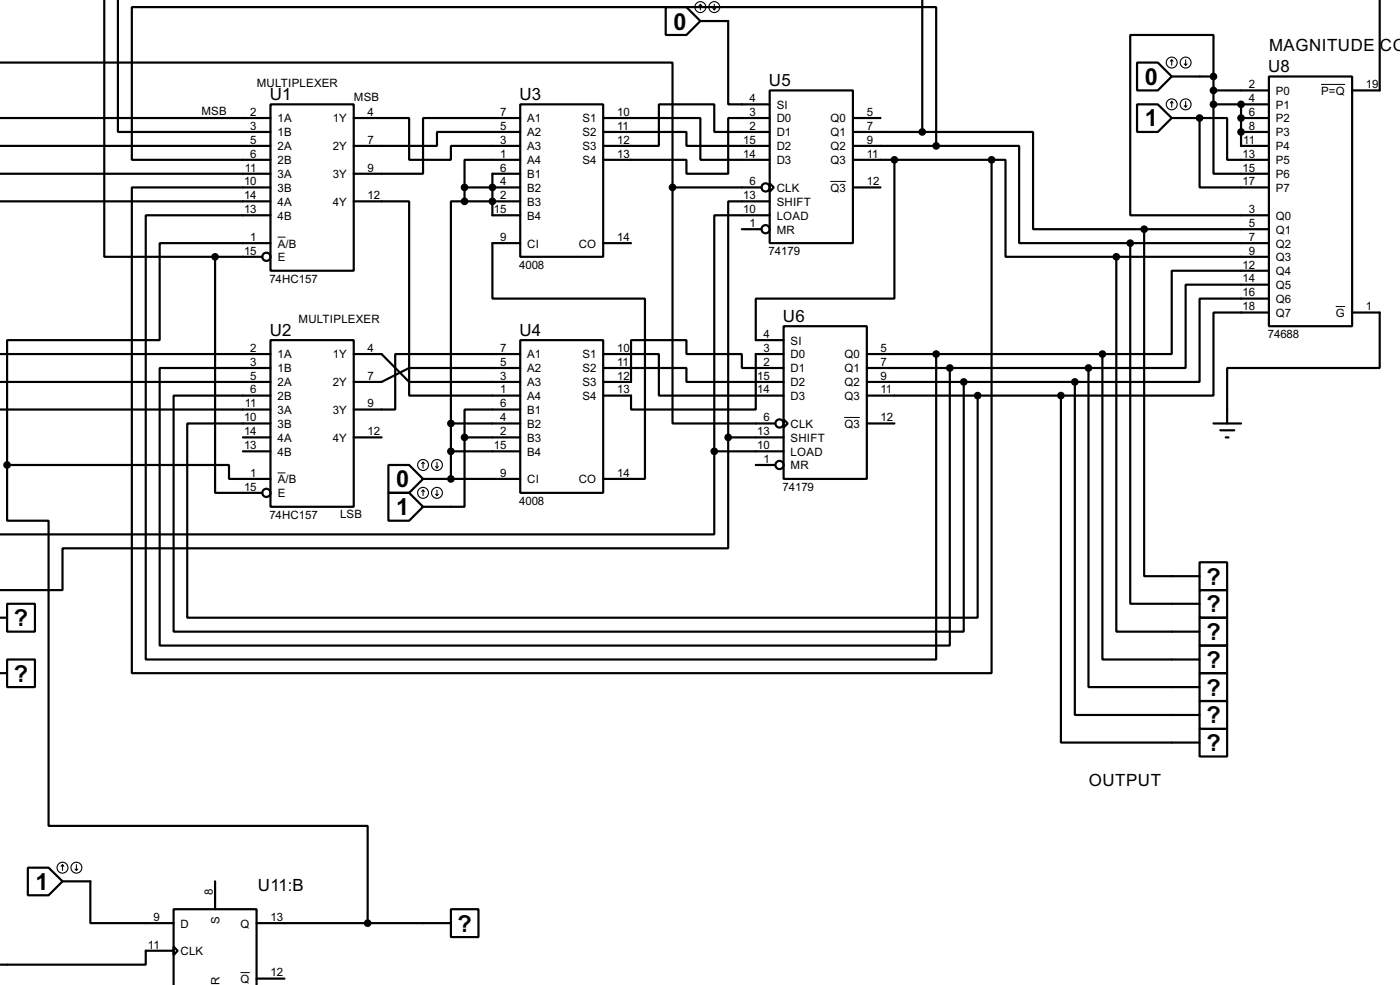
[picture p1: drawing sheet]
<svg xmlns="http://www.w3.org/2000/svg" width="256mm" height="180mm" viewBox="0 0 256 180" stroke-linecap="round" stroke-linejoin="round" font-family="sans-serif">
<g fill="none" stroke="#000" stroke-width=".4">
<path d="M19.1 -.1v47.1h20.3M21.6 -.1v24.3h28M169 -.1v24.3M252.8 -.1v16.7h-5.1M0 11.5h123.2v22.8M49.6 19.1h15.2v30.5h-15.2zM95.3 19.1h15.2v27.9h-15.2zM122 1.3h3.8l2.5 2.6-2.5 2.5h-3.8zM128.3 3.9h5.1v15.2h7.6M141 16.6h15.3v27.9h-15.3zM208.3 11.5h3.8l2.6 2.5-2.6 2.6h-3.8zM208.3 19.1h3.8l2.6 2.5-2.6 2.6h-3.8z"/>
<path d="M214.7 14h7.6M222.3 19.1v12.7h10.2M222.3 14v-7.6h-15.2v33h25.4M222.3 16.6h10.2M222.3 14v5.1M222.3 19.1h10.2M227.4 19.1v7.6h5.1M232.5 14h15.2v45.7h-15.2zM-.1 21.6h49.7M-.1 26.7h49.7M-.1 31.8h49.7M-.1 36.9h49.7"/>
<path d="M49.6 39.4h-22.9v81.3h144.8v-55.9M64.8 21.6h10.2v7.7h7.6v-2.6h12.7M64.8 36.9h10.2v35.5h20.3M85.1 36.9h-2.5v40.6M85.1 36.9h10.2M85.1 34.3h10.2M85.1 34.3v2.6M95.3 21.6h-17.8v10.2h-12.7M95.3 24.2h-15.2v2.5h-15.3M95.3 29.3h-10.2v5M95.3 31.8h-5.1v7.6h5.1M110.5 24.2h15.3v2.5h15.2"/>
<path d="M110.5 21.6h17.8v7.7h12.7M123.2 34.3v43.2h18.8M123.2 34.3h16.3M141 33.6l.8 .7-.8 .8zM141 21.6h-7.6v10.2h-7.6v-2.5h-15.3M141 24.2h-10.1v-5.1h-10.2v7.6h-10.2M141 36.9h-7.6v43.2M141 39.4h-10.1v43.2M156.3 21.6h5M156.3 26.7h15.2M156.3 34.3h5M156.3 29.3h25.4"/>
<path d="M156.3 24.2h12.7M163.9 29.3v25.4h-25.4v7.6h5.1M169 24.2h20.3v17.8h20.3M171.5 26.7v-25.4h-147.3v28h25.4M171.5 26.7h15.2v17.8h20.4M181.7 29.3v93.9h-157.5v-88.9h25.4M181.7 29.3h2.5v17.7h20.3M214.7 21.6h5.1M219.8 21.6v12.7h12.7M219.8 21.6h5v7.7h7.7M227.4 21.6h5.1M227.4 24.2h5.1"/>
<path d="M39.4 47v43.2h8.7M39.4 47h8.7M49.6 44.5h-20.3v17.8h-28v22.8M95.3 44.5h-5.1v10.2h28v33h-7.7M110.5 44.5h5.1M135.9 42h3.6M143.6 59.7h15.2v28h-15.2zM204.5 47v68.6h15.3M204.5 47h28M207.1 44.5v66h12.7M207.1 44.5h25.4M209.6 42v63.5h10.2"/>
<path d="M209.6 42h22.9M232.5 57.2h-10.2v15.2h-27.9M232.5 54.7h-12.7v15.2h-22.9M232.5 52.1h-15.3v15.3h-17.8M232.5 49.6h-17.8v15.2h-12.7M247.7 57.2h5.1v10.2h-28v10.1M-.1 75h49.7M0 64.8h49.6M0 69.9h49.6M49.6 62.3h15.2v30.5h-15.2zM49.6 67.4h-20.3v50.8h144.7v-50.8M64.8 64.8h5.1l5.1 5.1h20.3"/>
<path d="M82.6 77.5v10.2M82.6 77.5h12.7M95.3 62.3h15.2v27.9h-15.2zM95.3 64.8h-22.9v10.2h-7.6M95.3 67.4h-20.3l-5.1 2.5h-5.1M95.3 75h-10.2v5.1M110.5 67.4h15.3v2.5h17.8M110.5 64.8h10.2v7.6h22.9M143.6 76.8l.7 .7-.7 .8zM143.6 64.8h-5.1v10.2h-22.9v-2.6h-5.1M143.6 67.4h-7.7v-2.6h-10.1v-2.5h-10.2v7.6h-5.1M158.8 64.8h43.2"/>
<path d="M158.8 69.9h38.1M158.8 77.5h5.1M158.8 72.4h35.6M158.8 67.4h40.6M176.6 69.9v45.7h-144.8v-43.2h17.8M179.1 72.4v40.7h-144.8v-35.6h15.3M194.4 72.4v63.5h25.4M196.9 69.9v61h22.9M199.4 67.4v58.4h20.4M202 64.8v55.9h17.8M222.3 77.5h5.1M223.6 78.8h2.5"/>
<path d="M1.3 85.1h40.7v2.6h7.6M1.3 85.1v10.2h7.6v55.9h58.5v17.8M44.5 80.1h5.1M44.5 82.6h5.1M64.8 80.1h5.1M71.2 85.1h3.8l2.5 2.6-2.5 2.5h-3.8zM71.2 90.2h3.8l2.5 2.6-2.5 2.5h-3.8zM77.5 87.7h17.8M82.6 82.6h12.7M85.1 80.1v12.7h-7.6M85.1 80.1h10.2M130.9 82.6v15.2h-131"/>
<path d="M130.9 82.6h12.7M133.4 80.1v20.3h-121.9v7.6h-11.5M133.4 80.1h10.2M138.5 85.1h3.5M224.6 80.1h.5M0 113.1h1.3M1.3 110.5h5.1v5.1h-5.1zM219.8 102.9h5v5.1h-5zM219.8 108h5v5.1h-5zM219.8 113.1h5v5.1h-5zM219.8 118.2h5v5h-5zM0 123.2h1.3"/>
<path d="M1.3 120.7h5.1v5.1h-5.1zM219.8 123.2h5v5.1h-5zM219.8 128.3h5v5.1h-5zM219.8 133.4h5v5.1h-5zM5.1 158.8h3.8l2.6 2.5-2.6 2.6h-3.8zM11.5 161.3h5.1v7.7h15.2M31.8 173.3l.8 .7-.8 .8zM31.8 174h-5.1v2.6h-26.8M39.4 161.3v5.1M47 169h35.6M47 179.1h5.1M82.6 166.4h5.1v5.1h-5.1z"/>
<path d="M31.8 180.3v-13.9h15.2v13.9"/>
<circle cx="140.2" cy="34.3" r=".75"/>
<circle cx="48.8" cy="47" r=".75"/>
<circle cx="140.2" cy="42" r=".75"/>
<circle cx="142.8" cy="77.5" r=".75"/>
<circle cx="48.8" cy="90.2" r=".75"/>
<circle cx="142.8" cy="85.1" r=".75"/>
</g>
<g fill="#000">
<circle cx="227.4" cy="19.1" r=".2"/>
<circle cx="90.2" cy="36.9" r=".2"/>
<circle cx="90.2" cy="34.3" r=".2"/>
<circle cx="219.8" cy="21.6" r=".2"/>
<circle cx="227.4" cy="21.6" r=".2"/>
<circle cx="227.4" cy="24.2" r=".2"/>
<circle cx="82.6" cy="87.7" r=".2"/>
</g>
<path d="M242 15.5h4.4M152.1 33.2h2.9M50.9 43.4h1.4M244.7 56.1h1.7M154.7 76.4h2.8M50.9 86.6h1.4M44.1 178h1.7" fill="none" stroke="#000" stroke-width=".18"/>
<g fill="none" stroke="#000" stroke-width=".2">
<path d="M128.3 .8l-.2 .3M128.3 .8l.3 .3M128.3 .8v1M130.6 1.6l.3 .2M130.9 .8v1M131.1 1.6l-.2 .2M214.7 11l-.3 .2M214.7 11l.2 .2M214.7 11v1M214.7 18.6v1M214.7 18.6l-.3 .3M214.7 18.6l.2 .3"/>
<path d="M217 11.7l.2 .3M217 19.4l.2 .2M217.2 11v1M217.2 18.6v1M217.5 11.7l-.3 .3M217.5 19.4l-.3 .2M77.5 84.6l-.2 .3M77.5 84.6l.3 .3M77.5 84.6v1.1M77.5 89.7v1M77.5 89.7l-.2 .3M77.5 89.7l.3 .3"/>
<path d="M79.8 85.4l.3 .3M79.8 90.5l.3 .2M80.1 84.6v1.1M80.1 89.7v1M80.3 85.4l-.2 .3M80.3 90.5l-.2 .2M11.5 158.3l-.3 .3M11.5 158.3l.2 .3M11.5 158.3v1M13.8 159.1l.2 .2M14 158.3v1M14.3 159.1l-.3 .2"/>
<circle cx="128.3" cy="1.3" r="1"/>
<circle cx="130.8" cy="1.3" r="1"/>
<circle cx="214.6" cy="11.5" r="1"/>
<circle cx="214.6" cy="19.1" r="1"/>
<circle cx="217.2" cy="11.5" r="1"/>
<circle cx="217.2" cy="19.1" r="1"/>
<circle cx="77.5" cy="90.2" r="1"/>
<circle cx="77.5" cy="85.1" r="1"/>
<circle cx="80" cy="90.2" r="1"/>
<circle cx="80" cy="85.1" r="1"/>
<circle cx="11.4" cy="158.8" r="1"/>
<circle cx="14" cy="158.8" r="1"/>
</g>
<g fill="#000" stroke="#000" stroke-width=".4">
<circle cx="222.3" cy="19.1" r=".5"/>
<circle cx="222.3" cy="16.6" r=".5"/>
<circle cx="222.3" cy="14" r=".5"/>
<circle cx="227.3" cy="19.1" r=".5"/>
<circle cx="85.1" cy="36.9" r=".5"/>
<circle cx="85.1" cy="34.3" r=".5"/>
<circle cx="90.2" cy="34.3" r=".5"/>
<circle cx="90.2" cy="36.9" r=".5"/>
<circle cx="123.2" cy="34.3" r=".5"/>
<circle cx="163.8" cy="29.3" r=".5"/>
<circle cx="168.9" cy="24.2" r=".5"/>
<circle cx="171.5" cy="26.7" r=".5"/>
<circle cx="181.6" cy="29.3" r=".5"/>
<circle cx="219.7" cy="21.6" r=".5"/>
<circle cx="227.3" cy="21.6" r=".5"/>
<circle cx="227.3" cy="24.2" r=".5"/>
<circle cx="39.4" cy="47" r=".5"/>
<circle cx="204.5" cy="47" r=".5"/>
<circle cx="207" cy="44.5" r=".5"/>
<circle cx="209.6" cy="42" r=".5"/>
<circle cx="82.6" cy="77.5" r=".5"/>
<circle cx="171.5" cy="64.8" r=".5"/>
<circle cx="174" cy="67.4" r=".5"/>
<circle cx="176.5" cy="69.9" r=".5"/>
<circle cx="179.1" cy="72.4" r=".5"/>
<circle cx="194.3" cy="72.4" r=".5"/>
<circle cx="196.9" cy="69.9" r=".5"/>
<circle cx="199.4" cy="67.4" r=".5"/>
<circle cx="201.9" cy="64.8" r=".5"/>
<circle cx="1.3" cy="85.1" r=".5"/>
<circle cx="82.6" cy="87.7" r=".5"/>
<circle cx="82.6" cy="82.6" r=".5"/>
<circle cx="85.1" cy="80.1" r=".5"/>
<circle cx="130.8" cy="82.6" r=".5"/>
<circle cx="133.4" cy="80.1" r=".5"/>
<circle cx="67.3" cy="169" r=".5"/>
</g>
<g font-size="4.8">
<text x="123.4" y="5.4">0</text>
<text x="209.7" y="15.5">0</text>
<text x="209.7" y="23.1">1</text>
<text x="72.6" y="89.2">0</text>
<text x="72.6" y="94.3">1</text>
<text x="221" y="107">?</text>
<text x="221" y="112.1">?</text>
<text x="2.6" y="114.6">?</text>
<text x="221" y="117.2">?</text>
<text x="2.6" y="124.8">?</text>
<text x="221" y="122.3">?</text>
<text x="221" y="127.3">?</text>
<text x="221" y="132.4">?</text>
<text x="221" y="137.5">?</text>
<text x="6.5" y="162.9">1</text>
<text x="83.8" y="170.5">?</text>
</g>
<g font-size="3.5">
<text x="232.5" y="9.3">MAGNITUDE</text>
<text x="252.8" y="9.3">CO</text>
<text x="140.9" y="15.7">U5</text>
<text x="232.3" y="13.2">U8</text>
<text x="49.4" y="18.3">U1</text>
<text x="95.2" y="18.3">U3</text>
<text x="143.4" y="58.9">U6</text>
<text x="49.4" y="61.4">U2</text>
<text x="95.2" y="61.4">U4</text>
<text x="199.5" y="143.9">OUTPUT</text>
<text x="47.3" y="163.1">U11:B</text>
</g>
<g font-size="2.4">
<text x="47" y="16">MULTIPLEXER</text>
<text x="228.8" y="16.2">2</text>
<text x="233.7" y="17.3">P0</text>
<text x="242" y="17.3">P=Q</text>
<text x="250.2" y="16.2">19</text>
<text x="36.9" y="21.1">MSB</text>
<text x="45.9" y="21.2">2</text>
<text x="45.9" y="23.8">3</text>
<text x="50.9" y="22.4">1A</text>
<text x="61" y="22.4">1Y</text>
<text x="64.8" y="18.5">MSB</text>
<text x="67.4" y="21.2">4</text>
<text x="91.6" y="21.2">7</text>
<text x="91.6" y="23.8">5</text>
<text x="96.6" y="22.4">A1</text>
<text x="106.7" y="22.4">S1</text>
<text x="113.1" y="21.2">10</text>
<text x="113.1" y="23.8">11</text>
<text x="137.3" y="18.7">4</text>
<text x="137.3" y="21.2">3</text>
<text x="137.3" y="23.8">2</text>
<text x="142.3" y="19.9">SI</text>
<text x="142.3" y="22.4">D0</text>
<text x="152.1" y="22.4">Q0</text>
<text x="158.8" y="21.2">5</text>
<text x="158.8" y="23.8">7</text>
<text x="228.8" y="18.7">4</text>
<text x="228.8" y="21.2">6</text>
<text x="228.8" y="23.8">8</text>
<text x="233.7" y="19.9">P1</text>
<text x="233.7" y="22.4">P2</text>
<text x="45.9" y="26.3">5</text>
<text x="45.9" y="28.9">6</text>
<text x="50.9" y="25">1B</text>
<text x="50.9" y="27.5">2A</text>
<text x="61" y="27.5">2Y</text>
<text x="67.4" y="26.3">7</text>
<text x="91.6" y="26.3">3</text>
<text x="91.6" y="28.9">1</text>
<text x="96.6" y="25">A2</text>
<text x="96.6" y="27.5">A3</text>
<text x="106.7" y="25">S2</text>
<text x="106.7" y="27.5">S3</text>
<text x="113.1" y="26.3">12</text>
<text x="113.1" y="28.9">13</text>
<text x="136.2" y="26.3">15</text>
<text x="136.2" y="28.9">14</text>
<text x="142.3" y="25">D1</text>
<text x="142.3" y="27.5">D2</text>
<text x="152.1" y="25">Q1</text>
<text x="152.1" y="27.5">Q2</text>
<text x="158.8" y="26.3">9</text>
<text x="158.8" y="28.9">11</text>
<text x="227.6" y="28.9">13</text>
<text x="227.8" y="26.3">11</text>
<text x="233.7" y="25">P3</text>
<text x="233.7" y="27.5">P4</text>
<text x="44.7" y="33.9">10</text>
<text x="44.9" y="31.4">11</text>
<text x="50.9" y="30">2B</text>
<text x="50.9" y="32.6">3A</text>
<text x="50.9" y="35.1">3B</text>
<text x="61" y="32.6">3Y</text>
<text x="67.4" y="31.4">9</text>
<text x="91.6" y="31.4">6</text>
<text x="91.6" y="33.9">4</text>
<text x="96.6" y="30">A4</text>
<text x="96.6" y="32.6">B1</text>
<text x="96.6" y="35.1">B2</text>
<text x="106.7" y="30">S4</text>
<text x="137.3" y="33.9">6</text>
<text x="142.3" y="30">D3</text>
<text x="142.3" y="35.1">CLK</text>
<text x="152.1" y="30">Q3</text>
<text x="152.1" y="35.1">Q3</text>
<text x="158.8" y="33.9">12</text>
<text x="227.6" y="31.4">15</text>
<text x="227.6" y="33.9">17</text>
<text x="233.7" y="30">P5</text>
<text x="233.7" y="32.6">P6</text>
<text x="233.7" y="35.1">P7</text>
<text x="44.7" y="36.5">14</text>
<text x="44.7" y="39">13</text>
<text x="50.9" y="37.7">4A</text>
<text x="50.9" y="40.2">4B</text>
<text x="61" y="37.7">4Y</text>
<text x="67.4" y="36.5">12</text>
<text x="90.5" y="39">15</text>
<text x="91.6" y="36.5">2</text>
<text x="96.6" y="37.7">B3</text>
<text x="96.6" y="40.2">B4</text>
<text x="136.2" y="36.5">13</text>
<text x="136.2" y="39">10</text>
<text x="137.3" y="41.6">1</text>
<text x="142.3" y="37.7">SHIFT</text>
<text x="142.3" y="40.2">LOAD</text>
<text x="228.8" y="39">3</text>
<text x="228.8" y="41.6">5</text>
<text x="233.7" y="40.2">Q0</text>
<text x="44.7" y="46.6">15</text>
<text x="45.9" y="44.1">1</text>
<text x="50.9" y="45.3">A/B</text>
<text x="50.9" y="47.8">E</text>
<text x="91.6" y="44.1">9</text>
<text x="96.6" y="45.3">CI</text>
<text x="106" y="45.3">CO</text>
<text x="113.1" y="44.1">14</text>
<text x="140.8" y="46.7">74179</text>
<text x="142.3" y="42.7">MR</text>
<text x="228.8" y="44.1">7</text>
<text x="228.8" y="46.6">9</text>
<text x="233.7" y="42.7">Q1</text>
<text x="233.7" y="45.3">Q2</text>
<text x="233.7" y="47.8">Q3</text>
<text x="49.4" y="51.8">74HC157</text>
<text x="95.1" y="49.2">4008</text>
<text x="227.6" y="49.2">12</text>
<text x="227.6" y="51.7">14</text>
<text x="233.7" y="50.4">Q4</text>
<text x="233.7" y="52.9">Q5</text>
<text x="54.7" y="59.2">MULTIPLEXER</text>
<text x="227.6" y="54.3">16</text>
<text x="227.6" y="56.8">18</text>
<text x="233.7" y="55.4">Q6</text>
<text x="233.7" y="58">Q7</text>
<text x="244.7" y="58">G</text>
<text x="250.2" y="56.8">1</text>
<text x="45.9" y="64.4">2</text>
<text x="50.9" y="65.6">1A</text>
<text x="61" y="65.6">1Y</text>
<text x="67.4" y="64.4">4</text>
<text x="91.6" y="64.4">7</text>
<text x="96.6" y="65.6">A1</text>
<text x="106.7" y="65.6">S1</text>
<text x="113.1" y="64.4">10</text>
<text x="139.9" y="61.9">4</text>
<text x="139.9" y="64.4">3</text>
<text x="144.8" y="63.1">SI</text>
<text x="144.8" y="65.6">D0</text>
<text x="154.7" y="65.6">Q0</text>
<text x="161.3" y="64.4">5</text>
<text x="232.3" y="61.9">74688</text>
<text x="45.9" y="67">3</text>
<text x="45.9" y="69.5">5</text>
<text x="45.9" y="72">6</text>
<text x="50.9" y="68.1">1B</text>
<text x="50.9" y="70.7">2A</text>
<text x="61" y="70.7">2Y</text>
<text x="67.4" y="69.5">7</text>
<text x="91.6" y="67">5</text>
<text x="91.6" y="69.5">3</text>
<text x="91.6" y="72">1</text>
<text x="96.6" y="68.1">A2</text>
<text x="96.6" y="70.7">A3</text>
<text x="106.7" y="68.1">S2</text>
<text x="106.7" y="70.7">S3</text>
<text x="113.1" y="67">11</text>
<text x="113.1" y="69.5">12</text>
<text x="113.1" y="72">13</text>
<text x="138.7" y="69.5">15</text>
<text x="138.7" y="72">14</text>
<text x="139.9" y="67">2</text>
<text x="144.8" y="68.1">D1</text>
<text x="144.8" y="70.7">D2</text>
<text x="154.7" y="68.1">Q1</text>
<text x="154.7" y="70.7">Q2</text>
<text x="161.3" y="67">7</text>
<text x="161.3" y="69.5">9</text>
<text x="161.3" y="72">11</text>
<text x="44.7" y="77.1">10</text>
<text x="44.9" y="74.6">11</text>
<text x="50.9" y="73.2">2B</text>
<text x="50.9" y="75.8">3A</text>
<text x="61" y="75.8">3Y</text>
<text x="67.4" y="74.6">9</text>
<text x="91.6" y="74.6">6</text>
<text x="91.6" y="77.1">4</text>
<text x="96.6" y="73.2">A4</text>
<text x="96.6" y="75.8">B1</text>
<text x="106.7" y="73.2">S4</text>
<text x="139.9" y="77.1">6</text>
<text x="144.8" y="73.2">D3</text>
<text x="154.7" y="73.2">Q3</text>
<text x="161.3" y="77.1">12</text>
<text x="44.7" y="79.7">14</text>
<text x="44.7" y="82.2">13</text>
<text x="50.9" y="78.3">3B</text>
<text x="50.9" y="80.8">4A</text>
<text x="50.9" y="83.4">4B</text>
<text x="61" y="80.8">4Y</text>
<text x="67.4" y="79.7">12</text>
<text x="90.5" y="82.2">15</text>
<text x="91.6" y="79.7">2</text>
<text x="96.6" y="78.3">B2</text>
<text x="96.6" y="80.8">B3</text>
<text x="96.6" y="83.4">B4</text>
<text x="138.7" y="79.7">13</text>
<text x="138.7" y="82.2">10</text>
<text x="144.8" y="78.3">CLK</text>
<text x="144.8" y="80.8">SHIFT</text>
<text x="144.8" y="83.4">LOAD</text>
<text x="154.7" y="78.3">Q3</text>
<text x="44.7" y="89.8">15</text>
<text x="45.9" y="87.3">1</text>
<text x="50.9" y="88.5">A/B</text>
<text x="91.6" y="87.3">9</text>
<text x="96.6" y="88.5">CI</text>
<text x="106" y="88.5">CO</text>
<text x="113.1" y="87.3">14</text>
<text x="139.9" y="84.7">1</text>
<text x="143.4" y="89.9">74179</text>
<text x="144.8" y="85.9">MR</text>
<text x="49.4" y="95">74HC157</text>
<text x="50.9" y="91">E</text>
<text x="62.3" y="94.8">LSB</text>
<text x="95.1" y="92.4">4008</text>
<text x="39" y="163.8" transform="rotate(-90 39 163.8)">8</text>
<text x="27.1" y="173.6">11</text>
<text x="28.1" y="168.6">9</text>
<text x="33.1" y="169.8">D</text>
<text x="40.2" y="169.1" transform="rotate(-90 40.2 169.1)">S</text>
<text x="44.1" y="169.8">Q</text>
<text x="49.6" y="168.6">13</text>
<text x="33.1" y="174.8">CLK</text>
<text x="44.1" y="179.9">Q</text>
<text x="49.6" y="178.7">12</text>
<text x="40.2" y="180.3" transform="rotate(-90 40.2 180.3)">R</text>
</g>
</svg>
